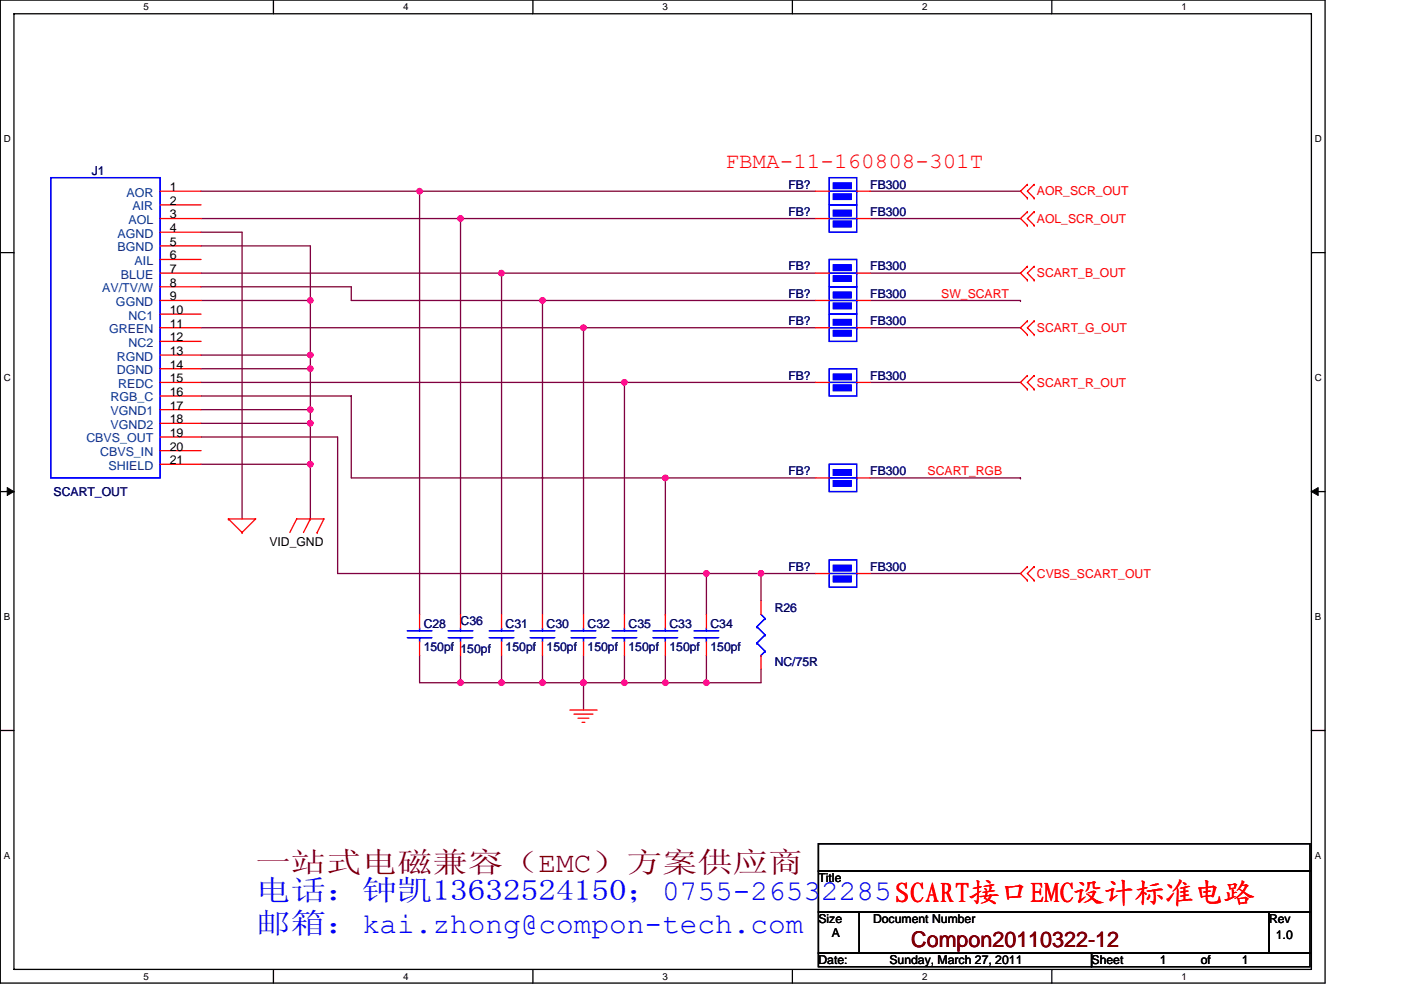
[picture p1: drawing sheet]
<svg xmlns="http://www.w3.org/2000/svg" width="297mm" height="210mm" viewBox="0 0 297 210" stroke-linecap="round" stroke-linejoin="round" font-family="sans-serif">
<path d="M.1 0h280.8v208.5h-280.8zM3 2.9h275v202.7h-275z" fill="none" stroke="#000" stroke-width=".28"/>
<g fill="#fff">
<path d="M30.5 .3h1.1v2.3h-1.1z"/>
<path d="M30.5 205.9h1.1v2.3h-1.1z"/>
</g>
<path d="M58 0v2.9M58 205.6v2.9" fill="none" stroke="#000" stroke-width=".28"/>
<g fill="#fff">
<path d="M85.5 .3h1.1v2.3h-1.1z"/>
<path d="M85.5 205.9h1.1v2.3h-1.1z"/>
</g>
<path d="M113 0v2.9M113 205.6v2.9" fill="none" stroke="#000" stroke-width=".28"/>
<g fill="#fff">
<path d="M140.5 .3h1.1v2.3h-1.1z"/>
<path d="M140.5 205.9h1.1v2.3h-1.1z"/>
</g>
<path d="M168 0v2.9M168 205.6v2.9" fill="none" stroke="#000" stroke-width=".28"/>
<g fill="#fff">
<path d="M195.5 .3h1.2v2.3h-1.2z"/>
<path d="M195.5 205.9h1.2v2.3h-1.2z"/>
</g>
<path d="M223 0v2.9M223 205.6v2.9" fill="none" stroke="#000" stroke-width=".28"/>
<g fill="#fff">
<path d="M250.5 .3h1.2v2.3h-1.2z"/>
<path d="M250.5 205.9h1.2v2.3h-1.2z"/>
<path d="M.8 28.3h1.5v2.3h-1.5z"/>
<path d="M278.8 28.3h1.5v2.3h-1.5z"/>
<path d="M.8 78.9h1.5v2.3h-1.5z"/>
<path d="M278.8 78.9h1.5v2.3h-1.5z"/>
</g>
<path d="M.1 53.6h2.9M278 53.6h2.9" fill="none" stroke="#000" stroke-width=".28"/>
<g fill="#fff">
<path d="M.8 129.6h1.4v2.3h-1.4z"/>
<path d="M278.8 129.6h1.4v2.3h-1.4z"/>
</g>
<path d="M.1 104.3h2.9M278 104.3h2.9" fill="none" stroke="#000" stroke-width=".28"/>
<path d="M1.5 103.4l1.5 .9-1.5 .8zM278 104.3l1.5-.9v1.7z" fill="#000" stroke="#000" stroke-width=".21"/>
<g fill="#fff">
<path d="M.8 180.3h1.4v2.3h-1.4z"/>
<path d="M278.8 180.3h1.4v2.3h-1.4z"/>
</g>
<path d="M.1 154.9h2.9M278 154.9h2.9M173.5 179h104.2v5.8h-104.2zM173.5 184.8h104.2v8.6h-104.2zM173.5 193.4h8.7v8.7h-8.7zM182.2 193.4h86.9v8.7h-86.9zM269.1 193.4h8.6v8.7h-8.6zM173.5 202.1h57.9v2.9h-57.9zM231.4 202.1h46.3v2.9h-46.3z" fill="none" stroke="#000" stroke-width=".28"/>
<g fill="none" stroke="#800040" stroke-width=".28">
<path d="M42.6 49.3h8.7v60.8M42.6 40.6h46.4M42.6 46.4h55M42.6 57.9h63.7M42.6 52.2h23.2v46.3M89 40.6h.1M89 40.6h83.9M89 40.6v89.7M97.6 46.4v83.9M97.6 46.4h75.3M97.6 46.4h.1M106.3 57.9v72.4"/>
<path d="M106.3 57.9h66.6M106.3 57.9h.1M184.5 46.4h31.9M184.5 40.6h31.9M184.5 57.9h31.9M42.6 78.2h23.2M42.6 63.7h23.2M42.6 75.3h23.2M42.6 69.5h81.1M42.6 60.8h31.9v2.9h40.5M65.8 75.3h.1M65.8 78.2h.1"/>
<path d="M65.8 63.7h.1M115 63.7h.1M115 63.7h57.9M115 63.7v66.6M123.7 69.5h49.2M123.7 69.5h.1M123.7 69.5v60.8M184.5 69.5h31.9M184.5 63.7h31.9M216.4 63.7h.1M42.6 81.1h89.8M42.6 84h31.9v17.4h66.6"/>
<path d="M42.6 92.7h29v28.9h89.8M42.6 86.9h23.2M42.6 98.5h23.2M42.6 89.8h23.2M65.8 86.9h.1M65.8 89.8h.1M65.8 98.5v11.6M65.8 98.5h.1M132.4 81.1h.1M132.4 81.1v49.2M132.4 81.1h40.5M184.5 81.1h31.9"/>
<path d="M141.1 101.4v28.9M141.1 101.4h31.8M184.5 101.4h31.9M216.4 101.4h.1M89 139v5.8h60.8M97.6 139v5.8M106.3 139v5.8M115 139v5.8M123.7 139v5.8M132.4 139v5.8M141.1 139v5.8M141.1 130.3h.1"/>
<path d="M149.8 121.6v8.7M149.8 121.6h.1M149.8 139v5.8M161.4 121.6h.1M161.4 121.6h11.5M161.4 121.6v5.8M184.5 121.6h31.9M97.6 144.8h.1M106.3 144.8h.1M115 144.8h.1M123.7 144.8h.1M123.7 144.8v5.8"/>
<path d="M132.4 144.8h.1M141.1 144.8h.1M149.8 144.8h.1M161.4 141.9v2.9h-11.6"/>
</g>
<g fill="#f0f" stroke="#f0f" stroke-width=".28">
<circle cx="141.1" cy="101.4" r=".57"/>
<circle cx="123.7" cy="144.8" r=".57"/>
<circle cx="141.1" cy="144.8" r=".57"/>
<circle cx="149.8" cy="144.8" r=".57"/>
<circle cx="149.8" cy="121.6" r=".57"/>
<circle cx="132.4" cy="81.1" r=".57"/>
<circle cx="161.3" cy="121.6" r=".57"/>
<circle cx="65.8" cy="63.7" r=".57"/>
<circle cx="123.7" cy="69.5" r=".57"/>
<circle cx="65.8" cy="78.2" r=".57"/>
<circle cx="97.6" cy="144.8" r=".57"/>
<circle cx="115" cy="63.7" r=".57"/>
<circle cx="106.3" cy="57.9" r=".57"/>
<circle cx="97.6" cy="46.3" r=".57"/>
<circle cx="65.8" cy="89.8" r=".57"/>
<circle cx="65.8" cy="98.5" r=".57"/>
<circle cx="132.4" cy="144.8" r=".57"/>
<circle cx="88.9" cy="40.6" r=".57"/>
<circle cx="65.8" cy="75.3" r=".57"/>
<circle cx="65.8" cy="86.9" r=".57"/>
<circle cx="106.3" cy="144.8" r=".57"/>
<circle cx="115" cy="144.8" r=".57"/>
</g>
<g fill="none" stroke="#f00" stroke-width=".28">
<path d="M217.8 39.1h.1M217.8 39.1l-1.4 1.5 1.4 1.4M219.3 39.1h.1M219.3 39.1l-1.5 1.5 1.5 1.4M33.9 40.6h8.7M33.9 43.5h8.7M33.9 46.4h8.7M33.9 49.3h8.7M33.9 52.2h8.7M33.9 55h8.7M33.9 57.9h8.7M172.9 40.6h2.9"/>
<path d="M172.9 46.4h2.9M172.9 57.9h2.9M181.6 40.6h2.9M181.6 46.4h2.9M181.6 57.9h2.9M217.8 56.5h.1M217.8 59.4h.1M217.8 56.5l-1.4 1.4 1.4 1.5M217.8 42h.1M217.8 44.9h.1M217.8 47.8h.1M217.8 44.9l-1.4 1.5 1.4 1.4"/>
<path d="M219.3 59.4h.1M219.3 56.5h.1M219.3 56.5l-1.5 1.4 1.5 1.5M219.3 42h.1M219.3 47.8h.1M219.3 44.9h.1M219.3 44.9l-1.5 1.5 1.5 1.4M33.9 60.8h8.7M33.9 63.7h8.7M33.9 66.6h8.7M33.9 69.5h8.7M33.9 72.4h8.7"/>
<path d="M33.9 75.3h8.7M33.9 78.2h8.7M172.9 63.7h2.9M172.9 69.5h2.9M181.6 63.7h2.9M181.6 69.5h2.9M217.8 68.1h.1M217.8 71h.1M217.8 79.7h.1M217.8 68.1l-1.4 1.4 1.4 1.5M217.8 79.7l-1.4 1.4 1.4 1.4M219.3 71h.1"/>
<path d="M219.3 68.1h.1M219.3 79.7h.1M219.3 68.1l-1.5 1.4 1.5 1.5M219.3 79.7l-1.5 1.4 1.5 1.4M33.9 81.1h8.7M33.9 84h8.7M33.9 86.9h8.7M33.9 89.8h8.7M33.9 92.7h8.7M33.9 95.6h8.7M33.9 98.5h8.7M172.9 81.1h2.9"/>
<path d="M181.6 81.1h2.9M217.8 82.5h.1M219.3 82.5h.1M48.4 110.1h5.8l-2.9 2.8M48.4 110.1h.1M48.4 110.1l2.9 2.8M51.3 112.9h.1M61.4 112.9l1.5-2.8h5.8l-1.5 2.8M65.8 110.1h.1M65.8 110.1l-1.5 2.8M67.2 112.9h.1M172.9 101.4h2.9"/>
<path d="M181.6 101.4h2.9M89 130.3v2.9M89 136.1v2.9M97.6 130.3v2.9M97.6 136.1v2.9M106.3 130.3v2.9M106.3 136.1v2.9M115 130.3v2.9M115 136.1v2.9M123.7 130.3v2.9M123.7 136.1v2.9M132.4 130.3v2.9"/>
<path d="M132.4 136.1v2.9M141.1 130.3v2.9M141.1 136.1v2.9M149.8 130.3v2.9M149.8 136.1v2.9M161.4 127.4v2.9M161.4 139v2.9M172.9 121.6h2.9M181.6 121.6h2.9M217.8 120.2h.1M217.8 123.1h.1M217.8 120.2l-1.4 1.4 1.4 1.5"/>
<path d="M219.3 123.1h.1M219.3 120.2h.1M219.3 120.2l-1.5 1.4 1.5 1.5M120.8 150.6h5.8M121.7 151.5h4M122.6 152.3h2.3M123.4 153.2h.6"/>
</g>
<g fill="none" stroke="#00f" stroke-width=".28">
<path d="M10.8 37.7h23.1v63.7h-23.1zM175.8 37.7h5.8v5.8h-5.8zM175.8 40.6h5.8M175.8 57.9h5.8M175.8 46.4h5.8M175.8 55h5.8v5.8h-5.8zM175.8 43.5h5.8v5.8h-5.8zM181.6 40.6h.1M181.6 57.9h.1M181.6 46.4h.1M175.8 63.7h5.8M175.8 69.5h5.8"/>
<path d="M175.8 78.2h5.8v5.8h-5.8zM175.8 60.8h5.8v5.8h-5.8zM175.8 66.6h5.8v5.8h-5.8zM181.6 63.7h.1M181.6 69.5h.1M175.8 81.1h5.8M175.8 98.5h5.8v5.8h-5.8zM181.6 81.1h.1M175.8 101.4h5.8M175.8 118.7h5.8v5.8h-5.8zM181.6 101.4h.1M86.4 135.3h5.2"/>
<path d="M86.4 133.8h5.2M89 133.2v.6M89 135.3h.1M89 135.3v.8M95 135.3h5.2M95 133.8h5.2M97.6 133.2v.6M97.6 135.3h.1M97.6 135.3v.8M103.7 135.3h5.2M103.7 133.8h5.2M106.3 133.2v.6"/>
<path d="M106.3 135.3h.1M106.3 135.3v.8M112.4 135.3h5.2M112.4 133.8h5.2M115 133.2v.6M115 135.3h.1M115 135.3v.8M121.1 135.3h5.2M121.1 133.8h5.2M123.7 133.2v.6M123.7 135.3h.1M123.7 135.3v.8"/>
<path d="M129.8 135.3h5.2M129.8 133.8h5.2M132.4 133.2v.6M132.4 135.3h.1M132.4 135.3v.8M138.5 135.3h5.2M138.5 133.8h5.2M141.1 133.2v.6M141.1 135.3h.1M141.1 135.3v.8M147.2 135.3h5.2M147.2 133.8h5.2"/>
<path d="M149.8 133.2v.6M149.8 135.3h.1M149.8 135.3v.8M160.5 132.9h.1M160.5 136.4h.1M160.5 132.9l1.7 1.8M160.5 136.4l1.7 1.8M161.4 139h.1M161.4 130.3l.8 .9M162.2 131.2h.1M162.2 134.7h.1M162.2 138.2h.1"/>
<path d="M162.2 131.2l-1.7 1.7M162.2 134.7l-1.7 1.7M162.2 138.2l-.8 .8M175.8 121.6h5.8M181.6 121.6h.1"/>
</g>
<g fill="#00f" stroke="#00f" stroke-width=".28">
<path d="M176.7 41.1h3.8v1.2h-3.8z" fill-rule="evenodd"/>
<path d="M176.7 38.8h3.8v1.2h-3.8z" fill-rule="evenodd"/>
<path d="M176.7 41.1h3.8v1.2h-3.8z" fill-rule="evenodd"/>
<path d="M176.7 38.8h3.8v1.2h-3.8z" fill-rule="evenodd"/>
<path d="M176.7 81.7h3.8v1.1h-3.8z" fill-rule="evenodd"/>
<path d="M176.7 79.4h3.8v1.1h-3.8z" fill-rule="evenodd"/>
<path d="M176.7 81.7h3.8v1.1h-3.8z" fill-rule="evenodd"/>
<path d="M176.7 79.4h3.8v1.1h-3.8z" fill-rule="evenodd"/>
<path d="M176.7 58.5h3.8v1.2h-3.8z" fill-rule="evenodd"/>
<path d="M176.7 56.2h3.8v1.2h-3.8z" fill-rule="evenodd"/>
<path d="M176.7 58.5h3.8v1.2h-3.8z" fill-rule="evenodd"/>
<path d="M176.7 56.2h3.8v1.2h-3.8z" fill-rule="evenodd"/>
<path d="M176.7 64.3h3.8v1.2h-3.8z" fill-rule="evenodd"/>
<path d="M176.7 62h3.8v1.1h-3.8z" fill-rule="evenodd"/>
<path d="M176.7 64.3h3.8v1.2h-3.8z" fill-rule="evenodd"/>
<path d="M176.7 62h3.8v1.1h-3.8z" fill-rule="evenodd"/>
<path d="M176.7 122.2h3.8v1.2h-3.8z" fill-rule="evenodd"/>
<path d="M176.7 119.9h3.8v1.2h-3.8z" fill-rule="evenodd"/>
<path d="M176.7 122.2h3.8v1.2h-3.8z" fill-rule="evenodd"/>
<path d="M176.7 119.9h3.8v1.2h-3.8z" fill-rule="evenodd"/>
<path d="M176.7 102h3.8v1.1h-3.8z" fill-rule="evenodd"/>
<path d="M176.7 99.6h3.8v1.2h-3.8z" fill-rule="evenodd"/>
<path d="M176.7 102h3.8v1.1h-3.8z" fill-rule="evenodd"/>
<path d="M176.7 99.6h3.8v1.2h-3.8z" fill-rule="evenodd"/>
<path d="M176.7 46.9h3.8v1.2h-3.8z" fill-rule="evenodd"/>
<path d="M176.7 44.6h3.8v1.2h-3.8z" fill-rule="evenodd"/>
<path d="M176.7 46.9h3.8v1.2h-3.8z" fill-rule="evenodd"/>
<path d="M176.7 44.6h3.8v1.2h-3.8z" fill-rule="evenodd"/>
<path d="M176.7 70.1h3.8v1.1h-3.8z" fill-rule="evenodd"/>
<path d="M176.7 67.8h3.8v1.1h-3.8z" fill-rule="evenodd"/>
<path d="M176.7 70.1h3.8v1.1h-3.8z" fill-rule="evenodd"/>
<path d="M176.7 67.8h3.8v1.1h-3.8z" fill-rule="evenodd"/>
</g>
<text font-size="6.1" fill="#800000" x="54.2" y="184.9">一站式电磁兼容（EMC）方案供应商</text>
<g font-size="6.1" fill="#00f">
<text x="54.2" y="191">电话：钟凯13632524150；0755-26532285SCART接口EMC设计标准电路</text>
<text x="54.2" y="197.9">邮箱：kai.zhong@compon-tech.com</text>
</g>
<text font-size="6.1" fill="#f00" x="189.7" y="191.4">SCART接口EMC设计标准电路</text>
<text font-size="4.6" fill="#f00" x="153.8" y="35.5">FBMA-11-160808-301T</text>
<text font-size="4.6" fill="#800000" x="193.2" y="200.8">Compon20110322-12</text>
<g font-size="2.6" fill="#000080">
<text x="19.5" y="37.1">J1</text>
<text x="167.1" y="40">FB?</text>
<text x="184.5" y="40">FB300</text>
<text x="167.1" y="45.8">FB?</text>
<text x="184.5" y="45.8">FB300</text>
<text x="167.1" y="57.4">FB?</text>
<text x="184.5" y="57.4">FB300</text>
<text x="167.1" y="63.2">FB?</text>
<text x="184.5" y="63.2">FB300</text>
<text x="167.1" y="69">FB?</text>
<text x="184.5" y="69">FB300</text>
<text x="167.1" y="80.5">FB?</text>
<text x="184.5" y="80.5">FB300</text>
<text x="167.1" y="100.8">FB?</text>
<text x="184.5" y="100.8">FB300</text>
<text x="11.4" y="105.2">SCART_OUT</text>
<text x="167.1" y="121.1">FB?</text>
<text x="184.5" y="121.1">FB300</text>
<text x="164.2" y="129.8">R26</text>
<text x="89.8" y="133.2">C28</text>
<text x="97.6" y="132.7">C36</text>
<text x="107.2" y="133.2">C31</text>
<text x="115.9" y="133.2">C30</text>
<text x="124.6" y="133.2">C32</text>
<text x="133.3" y="133.2">C35</text>
<text x="141.9" y="133.2">C33</text>
<text x="150.6" y="133.2">C34</text>
<text x="89.8" y="138.2">150pf 150pf</text>
<text x="107.2" y="138.2">150pf</text>
<text x="115.9" y="138.2">150pf</text>
<text x="124.6" y="138.2">150pf</text>
<text x="133.3" y="138.2">150pf</text>
<text x="141.9" y="138.2">150pf</text>
<text x="150.6" y="138.2">150pf</text>
<text x="164.2" y="141.4">NC/75R</text>
</g>
<g font-size="2.6" fill="#004080">
<text x="26.8" y="41.7">AOR</text>
<text x="27.2" y="47.5">AOL</text>
<text x="28.1" y="44.6">AIR</text>
<text x="24.9" y="50.4">AGND</text>
<text x="24.9" y="53.3">BGND</text>
<text x="25.6" y="59.1">BLUE</text>
<text x="28.6" y="56.2">AIL</text>
<text x="21.7" y="62">AV/TV/W</text>
<text x="24.6" y="64.9">GGND</text>
<text x="23.1" y="70.7">GREEN</text>
<text x="27.2" y="67.8">NC1</text>
<text x="24.7" y="76.5">RGND</text>
<text x="27.2" y="73.6">NC2</text>
<text x="24.7" y="79.4">DGND</text>
<text x="25" y="82.3">REDC</text>
<text x="23.4" y="85.2">RGB_C</text>
<text x="23.4" y="88.1">VGND1</text>
<text x="18.3" y="93.9">CBVS_OUT</text>
<text x="23.4" y="91">VGND2</text>
<text x="21.2" y="96.8">CBVS_IN</text>
<text x="23" y="99.6">SHIELD</text>
</g>
<g font-size="2.6">
<text x="36" y="40.5">1</text>
<text x="36" y="46.3">3</text>
<text x="36" y="43.4">2</text>
<text x="36" y="49.2">4</text>
<text x="36" y="52.1">5</text>
<text x="36" y="55">6</text>
<text x="36" y="57.9">7</text>
<text x="36" y="60.8">8</text>
<text x="36" y="63.7">9</text>
<text x="36" y="69.5">11</text>
<text x="36" y="66.6">10</text>
<text x="36" y="75.3">13</text>
<text x="36" y="72.4">12</text>
<text x="36" y="81.1">15</text>
<text x="36" y="84">16</text>
<text x="36" y="78.2">14</text>
<text x="36" y="86.9">17</text>
<text x="36" y="89.8">18</text>
<text x="36" y="92.7">19</text>
<text x="36" y="95.6">20</text>
<text x="36" y="98.4">21</text>
<text x="57.1" y="115.9">VID_GND</text>
<text x="173.5" y="187.1">Title</text>
<text x="173.5" y="195.8">Size</text>
<text x="185.1" y="195.8">Document Number</text>
<text x="269.1" y="195.8">Rev</text>
<text x="176.4" y="198.7">A</text>
<text x="270.5" y="199.3">1.0</text>
<text x="173.5" y="204.5">Date:</text>
<text x="188.6" y="204.5">Sunday, March 27, 2011</text>
<text x="231.4" y="204.5">Sheet</text>
<text x="245.9" y="204.5">1</text>
<text x="254.6" y="204.5">of</text>
<text x="263.3" y="204.5">1</text>
</g>
<g font-size="2.6" fill="#f00">
<text x="219.8" y="41.4">AOR_SCR_OUT</text>
<text x="219.8" y="47.2">AOL_SCR_OUT</text>
<text x="219.8" y="58.8">SCART_B_OUT</text>
<text x="199.6" y="63.2">SW_SCART</text>
<text x="219.8" y="70.4">SCART_G_OUT</text>
<text x="219.8" y="82">SCART_R_OUT</text>
<text x="196.7" y="100.8">SCART_RGB</text>
<text x="219.8" y="122.5">CVBS_SCART_OUT</text>
</g>
<g font-size="2.1">
<text x="30.5" y="2.2">5</text>
<text x="85.5" y="2.2">4</text>
<text x="140.5" y="2.2">3</text>
<text x="195.5" y="2.2">2</text>
<text x="250.5" y="2.2">1</text>
<text x=".8" y="30.1">D</text>
<text x="278.8" y="30.1">D</text>
<text x=".8" y="80.8">C</text>
<text x="278.8" y="80.8">C</text>
<text x=".8" y="131.4">B</text>
<text x="278.8" y="131.4">B</text>
<text x=".8" y="182.1">A</text>
<text x="278.8" y="182.1">A</text>
<text x="30.5" y="207.8">5</text>
<text x="85.5" y="207.8">4</text>
<text x="140.5" y="207.8">3</text>
<text x="195.5" y="207.8">2</text>
<text x="250.5" y="207.8">1</text>
</g>
</svg>
